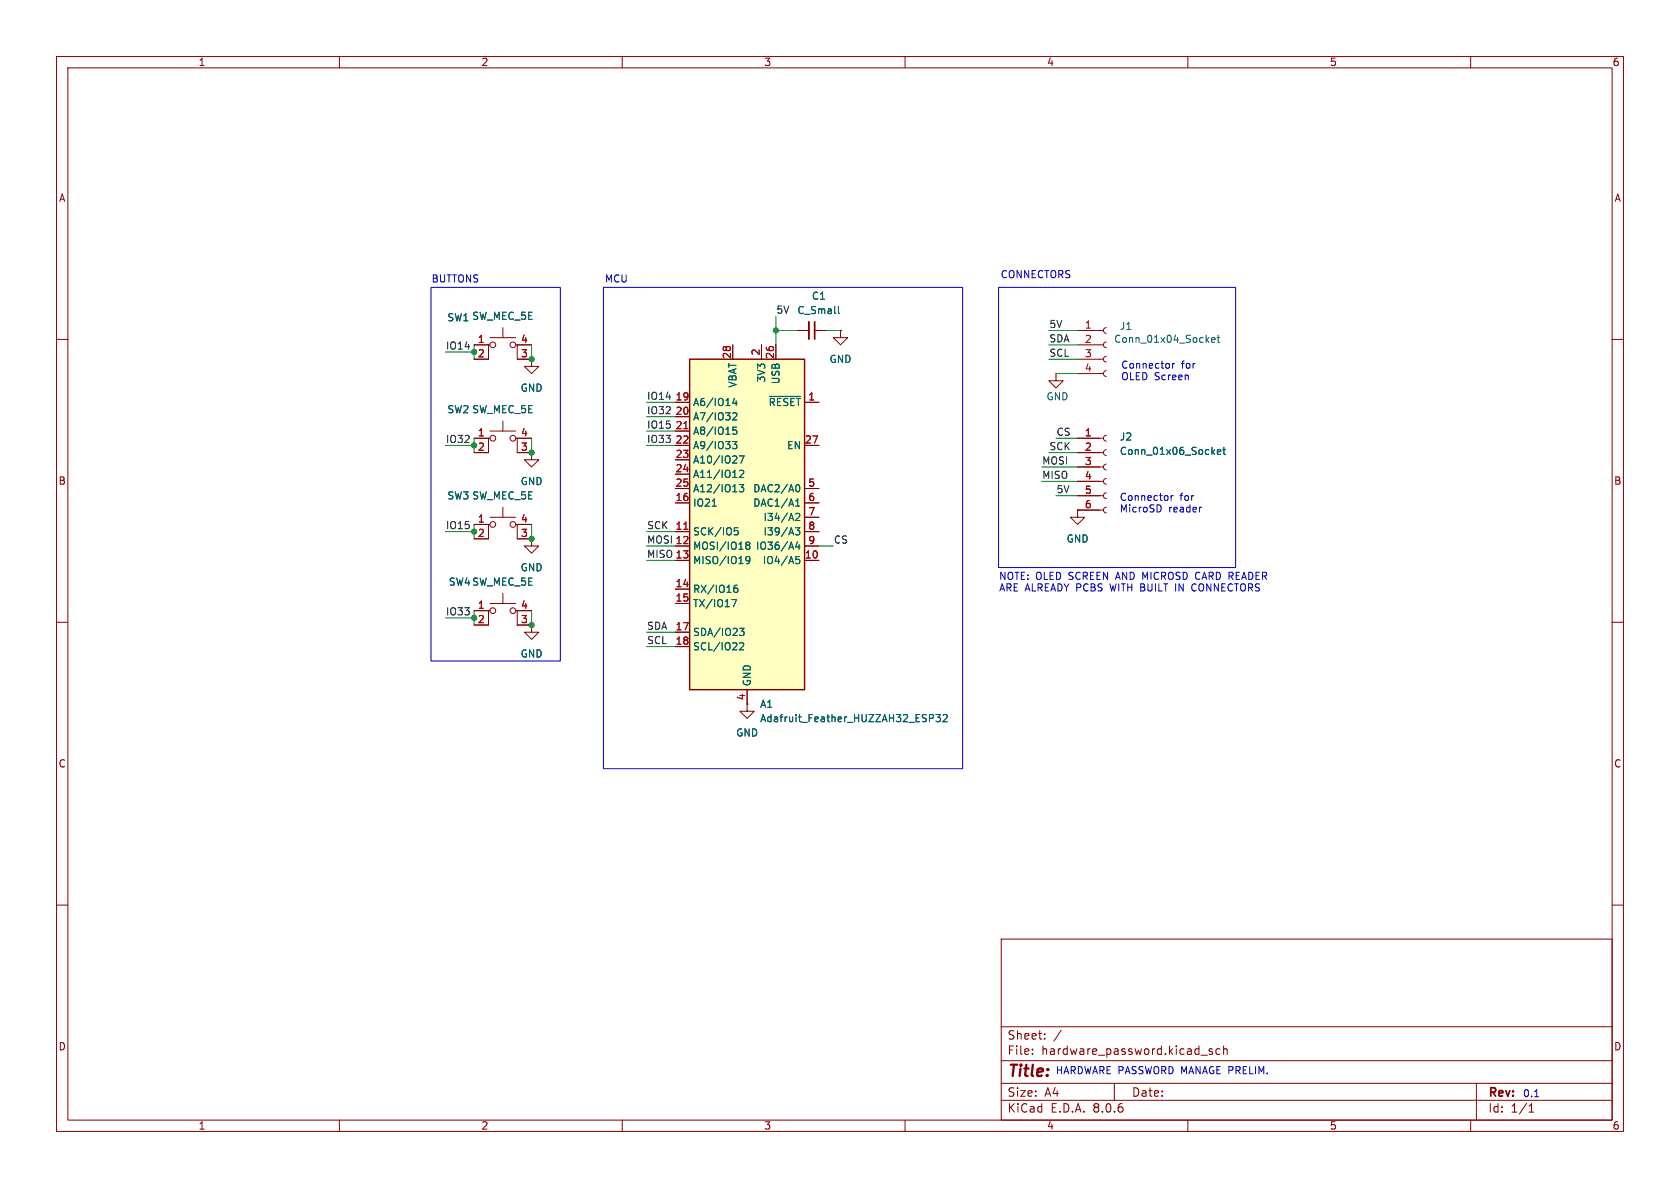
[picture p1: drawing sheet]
<svg xmlns="http://www.w3.org/2000/svg" width="297mm" height="210mm" viewBox="0 0 297 210" stroke-linecap="round" stroke-linejoin="round" font-family="sans-serif">
<g fill="none" stroke="#840000" stroke-width=".18">
<path d="M10 10h277v190h-277zM12 12h273v186h-273zM60 10v2M110 10v2M160 10v2M210 10v2M260 10v2M10 60h2M86.6 59.7h4.6M88.9 57.9v1.8M141 58.4h2M144 58.4h2"/>
<path d="M148.6 58.4v1.3h1.3l-1.3 1.3-1.3-1.3h1.3M148.6 58.4h.1M190.5 58.4h4.6M195.6 57.9l-.4 .2-.1 .3 .1 .4 .4 .1M285 60h2M83.8 61h2.6M83.8 77.5h2.6M86.6 61h-.2v2.5h-2.6M86.6 77.5h-.2v2.5h-2.6M86.6 76.2h4.6M88.9 74.4v1.8M91.2 61h.2v2.5h2.6"/>
<path d="M91.2 77.5h.2v2.5h2.6M91.4 61h2.6M91.4 77.5h2.6M94 63.5v1.3h1.2l-1.2 1.2-1.3-1.2h1.3M94 63.5h.1M186.7 66v1.3h1.3l-1.3 1.3-1.3-1.3h1.3M186.7 66h.1M190.5 66h4.6M190.5 63.5h4.6M190.5 61h4.6M190.5 77.5h4.6M195.6 65.5l-.4 .2-.1 .3 .1 .4 .4 .1"/>
<path d="M195.6 63l-.4 .1-.1 .4 .1 .4 .4 .1M195.6 60.5l-.4 .1-.1 .4 .1 .3 .4 .2M195.6 79.5l-.4 .2-.1 .3 .1 .4 .4 .1M195.6 77l-.4 .1-.1 .4 .1 .3 .4 .2M83.8 92.7h2.6M86.6 92.7h-.2v2.6h-2.6M86.6 91.4h4.6M88.9 89.7v1.7M91.2 92.7h.2v2.6h2.6M91.4 92.7h2.6M94 95.3v1.2h1.2l-1.2 1.3-1.3-1.3h1.3M94 95.3h.1"/>
<path d="M94 80v1.3h1.2l-1.2 1.3-1.3-1.3h1.3M94 80h.1M190.5 90.2v1.2h1.3l-1.3 1.3-1.3-1.3h1.3M190.5 90.2h.1M190.5 90.2h4.6M190.5 87.6h4.6M190.5 85.1h4.6M190.5 82.6h4.6M190.5 80h4.6M195.6 89.7l-.4 .1-.1 .4 .1 .3 .4 .2M195.6 87.1l-.4 .2-.1 .3 .1 .4 .4 .1M195.6 84.6l-.4 .1-.1 .4 .1 .3 .4 .2"/>
<path d="M195.6 82l-.4 .2-.1 .4 .1 .3 .4 .2M10 110h2M94 110.5v1.3h1.2l-1.2 1.2-1.3-1.2h1.3M94 110.5h.1M285 110h2M10 160h2M285 160h2M177 166h108v32h-108zM60 198v2M110 198v2M160 198v2M177 194.5h108"/>
<path d="M177 191.5h108M177 187.5h108M177 181.5h108M182.5 186.3v.1M182.5 185.5v.1M184.7 183.6v.1M184.7 182.8v.1M187.6 182.1l-1.3 2M197 191.5v3M210 198v2M212.3 186.5h1.2M214.3 185.5l-.3-.1-.3 .2 .1 .2 .5 .2v.3h-.6"/>
<path d="M215.7 185.5l-.5-.1-.2 .3v.4l.1 .2h.6M216.3 185.5l.2-.1 .4 .1 .1 .9M216.3 184.9v1.5M260 198v2M261 191.5v6.5M270.3 196.6h.9M270.3 195.5l.4-.4v1.5"/>
<circle cx="87.1" cy="77.5" r=".51"/>
<circle cx="87.1" cy="61" r=".51"/>
<circle cx="90.7" cy="61" r=".51"/>
<circle cx="90.7" cy="77.5" r=".51"/>
<circle cx="87.1" cy="92.7" r=".51"/>
<circle cx="90.7" cy="92.7" r=".51"/>
</g>
<path d="M148.2 54.2v1.1l.2 .1M215.2 59.7h.4M215.3 59.3v1l.3 .2M214.2 60.1l.6-.1-.1-.3h-.3l-.2 .2 .1 .6h.4M215.2 79.9l.6-.1v-.3h-.4l-.2 .2 .1 .6h.5M216.2 79.5h.5M216.4 79.1v1.1l.3 .1" fill="none" stroke="#006464" stroke-width=".18"/>
<path d="M143 56.9v3" fill="none" stroke="#840000" stroke-width=".33"/>
<path d="M144 56.9v3" fill="none" stroke="#840000" stroke-width=".3"/>
<path d="M121.9 63.5h20.3v58.4h-20.3z" fill="#ffffc2"/>
<path d="M121.9 63.5h20.3v58.4h-20.3z" fill="none" stroke="#840000" stroke-width=".25"/>
<g fill="none" stroke="#840000" stroke-width=".18">
<path d="M141 58.4h2M144 58.4h2M148.6 58.4h.1M83.8 77.5h2.6M83.8 61h2.6M83.8 63.5h2.6M91.4 77.5h2.6M91.4 61h2.6M91.4 63.5h2.6M94 63.5h.1M119.4 71.1h2.5M119.4 73.7h2.5"/>
<path d="M119.4 76.2h2.5M119.4 78.7h2.5M129.5 61v2.5M134.6 61v2.5M137.2 61v2.5M142.2 71.1h2.6M142.2 78.7h2.6M190.5 77.5h3.8M83.8 92.7h2.6M83.8 95.3h2.6M83.8 80h2.6M91.4 92.7h2.6"/>
<path d="M91.4 95.3h2.6M91.4 80h2.6M94 95.3h.1M94 80h.1M119.4 99.1h2.5M119.4 94h2.5M119.4 96.5h2.5M119.4 88.9h2.5M119.4 81.3h2.5M119.4 83.8h2.5M119.4 86.4h2.5M142.2 99.1h2.6"/>
<path d="M142.2 94h2.6M142.2 96.5h2.6M142.2 88.9h2.6M142.2 86.4h2.6M142.2 91.4h2.6M190.5 90.2h.1M190.5 80h3.8M190.5 82.6h3.8M190.5 85.1h3.8M190.5 87.6h3.8M190.5 90.2h3.8M83.8 108h2.6"/>
<path d="M86.6 108h-.2v2.5h-2.6M86.6 106.7h4.6M88.9 104.9v1.8M91.2 108h.2v2.5h2.6M91.4 108h2.6M94 110.5h.1M119.4 104.1h2.5M119.4 106.7h2.5M119.4 111.8h2.5M119.4 114.3h2.5M132.1 121.9v3.8h1.2l-1.2 1.3-1.3-1.3h1.3"/>
<circle cx="87.1" cy="108" r=".51"/>
<circle cx="90.7" cy="108" r=".51"/>
</g>
<g fill="none" stroke="#006464" stroke-width=".18">
<path d="M148.2 54.2v1.1l.2 .1M129.5 78h.8l-.5 .5 .4 .2v.5l-.2 .1-.5-.1M129.5 73.1l.5-.1 .3 .3-.8 .9h.8M129.8 70.4l-.3 .9h.8M130.1 70.9v.8M130.2 75.5h-.6l-.1 .6 .2-.1 .4 .1 .2 .1-.1 .5-.2 .1-.5-.1M136 70.1h5.5M215.2 79.9l.6-.1v-.3h-.4l-.2 .2 .1 .6h.5M216.2 79.5h.5M216.4 79.1v1.1l.3 .1M125.9 89.5h.7M129.8 93.3h.7"/>
<path d="M129.8 93.8h.5l.2 .2-.1 .5h-.6M130.7 85.7h.8l-.4 .5 .3 .1v.5l-.2 .1-.5-.1M130.7 80.6h.8l-.5 1.3M130.8 83.3l.4-.2 .3 .4-.8 .9h.8M132.1 96.4l-.3-.3 .3-.3h.2l.3 .3-.3 .3M132.1 96.4l-.3 .2 .1 .4 .2 .1 .3-.1 .2-.1v-.3l-.3-.2M132.1 96.4h.2M132.6 98.9l-.3 .3-.3-.1-.2-.2 .2-.5h.3l.2 .1a.84 .84 0 0 1-.3 1.1h-.2M140.6 93.3h.8l-.4 .5 .3 .1v.5l-.2 .2-.5-.2M140.7 90.9l.4-.2 .3 .4-.8 .9h.8M140.7 89.5h.7M140.7 88.6l.3-.4v1.3"/>
<path d="M140.7 98.4h.6M140.7 98.9h.4l.3 .2-.1 .5h-.6M141 85.7a.68 .68 0 0 1 .4 .6 .68 .68 0 0 1-.4 .6M141 95.8l-.3 .9h.8M141.3 96.3v.8M129.4 106h.8l-.5 1.3M129.7 104.2l.3-.3 .3 .1 .2 .2v.3l-.3 .2h-.4l-.1-.2M130.3 103.4l-.3 .1-.3 .5M130.8 111.1h.7l-.4 .5 .4 .1v.4l-.2 .2h-.4M130.8 113.7l.4-.1 .3 .4-.8 .9h.8M164.3 126.3h.5l.2 .3-.1 .3-.6 .1M165.5 126.3h.8l-.5 .5 .4 .1v.6l-.2 .1-.5-.1"/>
<path d="M166.7 126.4l.5-.1 .3 .4-.8 .9h.8"/>
</g>
<path d="M120.9 75.8h.7M120.9 93.6h.7" fill="none" stroke="#a90000" stroke-width=".18"/>
<g fill="none" stroke="#0000c2" stroke-width=".18">
<path d="M76.2 50.8h22.9v66h-22.9zM106.7 50.8h63.5v85.1h-63.5zM176.5 50.8h41.9v49.5h-41.9zM207.3 64.2v.9M207.7 64.2l-.4 .3M205.2 89.4l.1 .4-.1 .5M207 87.6v.9M207.4 87.6l-.4 .3M212.3 89.7h.1M207.8 103.2v1.3M210.7 103.9l.1 .4 .3 .2M210.9 103.3l-.2 .5"/>
<path d="M271.3 193.9h.7"/>
</g>
<g fill="none" stroke="#009600" stroke-width=".18">
<path d="M137.2 55.9v5.1M137.2 58.4h3.8M146 58.4h2.6M185.4 58.4h5.1M83.8 61v1.2h-5.1M83.8 77.5v1.2h-5.1M94 61v2.5M94 77.5v2.5M114.3 78.7h5.1M114.3 73.7h5.1M114.3 71.1h5.1M114.3 76.2h5.1"/>
<path d="M185.4 63.5h5.1M185.4 61h5.1M186.7 66h3.8M186.7 77.5h3.8M83.8 92.7v1.3h-5.1M94 92.7v2.6M114.3 99.1h5.1M114.3 96.5h5.1M114.3 94h5.1M144.8 96.5h2.5M184.1 82.6h6.4M184.1 85.1h6.4"/>
<path d="M185.4 80h5.1M186.7 87.6h3.8M83.8 108v1.2h-5.1M94 108v2.5M114.3 114.3h5.1M114.3 111.8h5.1"/>
</g>
<g fill="#009600" stroke="#009600" stroke-width=".18">
<circle cx="83.8" cy="94" r=".46"/>
<circle cx="83.8" cy="78.7" r=".46"/>
<circle cx="83.8" cy="109.2" r=".46"/>
<circle cx="94" cy="95.3" r=".46"/>
<circle cx="94" cy="110.5" r=".46"/>
<circle cx="94" cy="63.5" r=".46"/>
<circle cx="94" cy="80" r=".46"/>
<circle cx="83.8" cy="62.2" r=".46"/>
<circle cx="137.2" cy="58.4" r=".46"/>
</g>
<text font-size="2.8" fill="#840000" x="178" y="190.9">Title:</text>
<g font-size="2.1" fill="#840000">
<text x="178" y="184">Sheet:</text>
<text x="178" y="186.7">File:</text>
<text x="184.1" y="186.7">hardware_password.kicad_sch</text>
<text x="178" y="196.9">KiCad</text>
<text x="178" y="194.1">Size:</text>
<text x="184.7" y="194.1">A4</text>
<text x="185.7" y="196.9">E.D.A.</text>
<text x="193.3" y="196.9">8.0.6</text>
<text x="200" y="194.1">Date:</text>
<text x="263" y="194.3">Rev:</text>
<text x="263" y="196.9">Id:</text>
<text x="267.1" y="196.9">1/1</text>
</g>
<g font-size="1.8" fill="#840000">
<text x="35" y="11.9">1</text>
<text x="85" y="11.9">2</text>
<text x="135" y="11.9">3</text>
<text x="185" y="11.9">4</text>
<text x="235" y="11.9">5</text>
<text x="285" y="11.9">6</text>
<text x="10.3" y="35.9">A</text>
<text x="285.3" y="35.9">A</text>
<text x="10.3" y="85.9">B</text>
<text x="285.3" y="85.9">B</text>
<text x="131.8" y="123.9" transform="rotate(-90 131.8 123.9)">4</text>
<text x="10.3" y="135.9">C</text>
<text x="285.3" y="135.9">C</text>
<text x="10.3" y="185.9">D</text>
<text x="285.3" y="185.9">D</text>
<text x="35" y="199.9">1</text>
<text x="85" y="199.9">2</text>
<text x="135" y="199.9">3</text>
<text x="185" y="199.9">4</text>
<text x="235" y="199.9">5</text>
<text x="285" y="199.9">6</text>
</g>
<g font-size="1.8" fill="#0000c2">
<text x="76.2" y="50.1">BUTTONS</text>
<text x="106.8" y="50.1">MCU</text>
<text x="176.8" y="49.4">CONNECTORS</text>
<text x="198.1" y="65.4">Connector</text>
<text x="208.8" y="65.4">for</text>
<text x="198.1" y="67.4">OLED Screen</text>
<text x="197.9" y="88.7">Connector</text>
<text x="208.6" y="88.7">for</text>
<text x="197.9" y="90.8">MicroSD</text>
<text x="206.6" y="90.8">reader</text>
<text x="176.5" y="102.7">NOTE: OLED SCREEN AND MICROSD CARD READER</text>
<text x="176.5" y="104.8">ARE ALREADY PCBS</text>
<text x="196.6" y="104.8">WITH BUILT</text>
<text x="208.4" y="104.8">IN</text>
<text x="211.6" y="104.8">CONNECTORS</text>
<text x="186.5" y="190.1">HARDWARE PASSWORD MANAGE PRELIM.</text>
<text x="269.2" y="194.2">0.1</text>
</g>
<g font-size="1.8" fill="#006464">
<text x="143.4" y="53.2">C1</text>
<text x="79" y="57">SW1 SW_MEC_5E</text>
<text x="140.9" y="55.7">C_Small</text>
<text x="197.9" y="58.5">J1</text>
<text x="146.6" y="64.4">GND</text>
<text x="196.9" y="60.8">Conn_01x04_Socket</text>
<text x="91.9" y="69.4">GND</text>
<text x="122.4" y="72">A6/IO14</text>
<text x="130.4" y="68.6" transform="rotate(-90 130.4 68.6)">VBAT</text>
<text x="135.5" y="67.7" transform="rotate(-90 135.5 67.7)">3V3</text>
<text x="135.8" y="72">~{RESET}</text>
<text x="138" y="68" transform="rotate(-90 138 68)">USB</text>
<text x="184.9" y="71">GND</text>
<text x="79" y="73.3">SW2 SW_MEC_5E</text>
<text x="122.4" y="74.5">A7/IO32</text>
<text x="122.4" y="77.1">A8/IO15</text>
<text x="122.4" y="79.6">A9/IO33</text>
<text x="122.4" y="82.1">A10/IO27</text>
<text x="139" y="79.6">EN</text>
<text x="197.9" y="78.1">J2</text>
<text x="197.9" y="80.6">Conn_01x06_Socket</text>
<text x="79" y="88.5">SW3 SW_MEC_5E</text>
<text x="91.9" y="86">GND</text>
<text x="122.4" y="89.8">IO21</text>
<text x="122.4" y="84.7">A11/IO12</text>
<text x="122.4" y="87.2">A12/IO13</text>
<text x="133.1" y="87.2">DAC2/A0</text>
<text x="133.1" y="89.8">DAC1/A1</text>
<text x="122.4" y="94.8">SCK/IO5</text>
<text x="134.9" y="92.3">I34/A2</text>
<text x="134.9" y="94.8">I39/A3</text>
<text x="91.9" y="101.2">GND</text>
<text x="122.4" y="97.4">MOSI/IO18</text>
<text x="122.4" y="99.9">MISO/IO19</text>
<text x="133.5" y="97.4">IO36/A4</text>
<text x="134.8" y="99.9">IO4/A5</text>
<text x="188.5" y="96.1">GND</text>
<text x="79.2" y="103.7">SW4 SW_MEC_5E</text>
<text x="122.4" y="105">RX/IO16</text>
<text x="122.4" y="107.5">TX/IO17</text>
<text x="122.4" y="112.6">SDA/IO23</text>
<text x="91.9" y="116.4">GND</text>
<text x="122.4" y="115.2">SCL/IO22</text>
<text x="132.9" y="121.4" transform="rotate(-90 132.9 121.4)">GND</text>
<text x="134.3" y="125.3">A1</text>
<text x="130" y="130.4">GND</text>
<text x="134.3" y="127.9">Adafruit_Feather_HUZZAH32_ESP32</text>
</g>
<g font-size="1.8" fill="#0f0f0f">
<text x="137.2" y="55.5">5V</text>
<text x="185.4" y="58.1">5V</text>
<text x="78.7" y="61.9">IO14</text>
<text x="185.4" y="63.2">SCL</text>
<text x="185.4" y="60.6">SDA</text>
<text x="114.3" y="70.8">IO14</text>
<text x="114.3" y="73.3">IO32</text>
<text x="114.3" y="75.9">IO15</text>
<text x="186.7" y="77.1">CS</text>
<text x="78.7" y="78.4">IO32</text>
<text x="114.3" y="78.4">IO33</text>
<text x="184.1" y="82.2">MOSI</text>
<text x="185.4" y="79.7">SCK</text>
<text x="184.1" y="84.7">MISO</text>
<text x="186.7" y="87.3">5V</text>
<text x="78.7" y="93.6">IO15</text>
<text x="114.3" y="93.6">SCK</text>
<text x="114.3" y="96.2">MOSI 12</text>
<text x="114.3" y="98.7">MISO 13</text>
<text x="147.3" y="96.2">CS</text>
<text x="78.7" y="108.9">IO33</text>
<text x="114.3" y="111.4">SDA</text>
<text x="114.3" y="114">SCL</text>
</g>
<g font-size="1.8" fill="#a90000">
<text x="191.7" y="58.2">1</text>
<text x="84.4" y="60.7">1</text>
<text x="84.4" y="63.2">2</text>
<text x="92" y="63.2">3</text>
<text x="92" y="60.7">4</text>
<text x="129.3" y="63.5" transform="rotate(-90 129.3 63.5)">28</text>
<text x="134.4" y="62.9" transform="rotate(-90 134.4 62.9)">2</text>
<text x="136.9" y="63.5" transform="rotate(-90 136.9 63.5)">26</text>
<text x="191.7" y="60.7">2</text>
<text x="191.7" y="63.2">3</text>
<text x="191.7" y="65.8">4</text>
<text x="119.3" y="70.9">19</text>
<text x="142.8" y="70.9">1</text>
<text x="84.4" y="77.2">1</text>
<text x="92" y="77.2">4</text>
<text x="119.3" y="73.4">20</text>
<text x="119.3" y="75.9">21</text>
<text x="191.7" y="77.2">1</text>
<text x="84.4" y="79.8">2</text>
<text x="92" y="79.8">3</text>
<text x="119.3" y="78.5">22</text>
<text x="119.3" y="81">23</text>
<text x="119.3" y="83.6">24</text>
<text x="142.2" y="78.5">27</text>
<text x="191.7" y="79.8">2</text>
<text x="191.7" y="82.3">3</text>
<text x="119.3" y="88.6">16</text>
<text x="119.3" y="86.1">25</text>
<text x="142.8" y="86.1">5</text>
<text x="142.8" y="88.6">6</text>
<text x="191.7" y="84.8">4</text>
<text x="191.7" y="87.4">5</text>
<text x="191.7" y="89.9">6</text>
<text x="84.4" y="92.5">1</text>
<text x="84.4" y="95">2</text>
<text x="92" y="95">3</text>
<text x="92" y="92.5">4</text>
<text x="119.3" y="93.7">11</text>
<text x="142.8" y="91.2">7</text>
<text x="142.8" y="93.7">8</text>
<text x="119.3" y="96.3">12</text>
<text x="119.3" y="98.8">13</text>
<text x="142.2" y="98.8">10</text>
<text x="142.8" y="96.3">9</text>
<text x="84.4" y="107.7">1</text>
<text x="92" y="107.7">4</text>
<text x="119.3" y="103.9">14</text>
<text x="119.3" y="106.4">15</text>
<text x="84.4" y="110.2">2</text>
<text x="92" y="110.2">3</text>
<text x="119.3" y="111.5">17</text>
<text x="119.3" y="114">18</text>
</g>
</svg>
